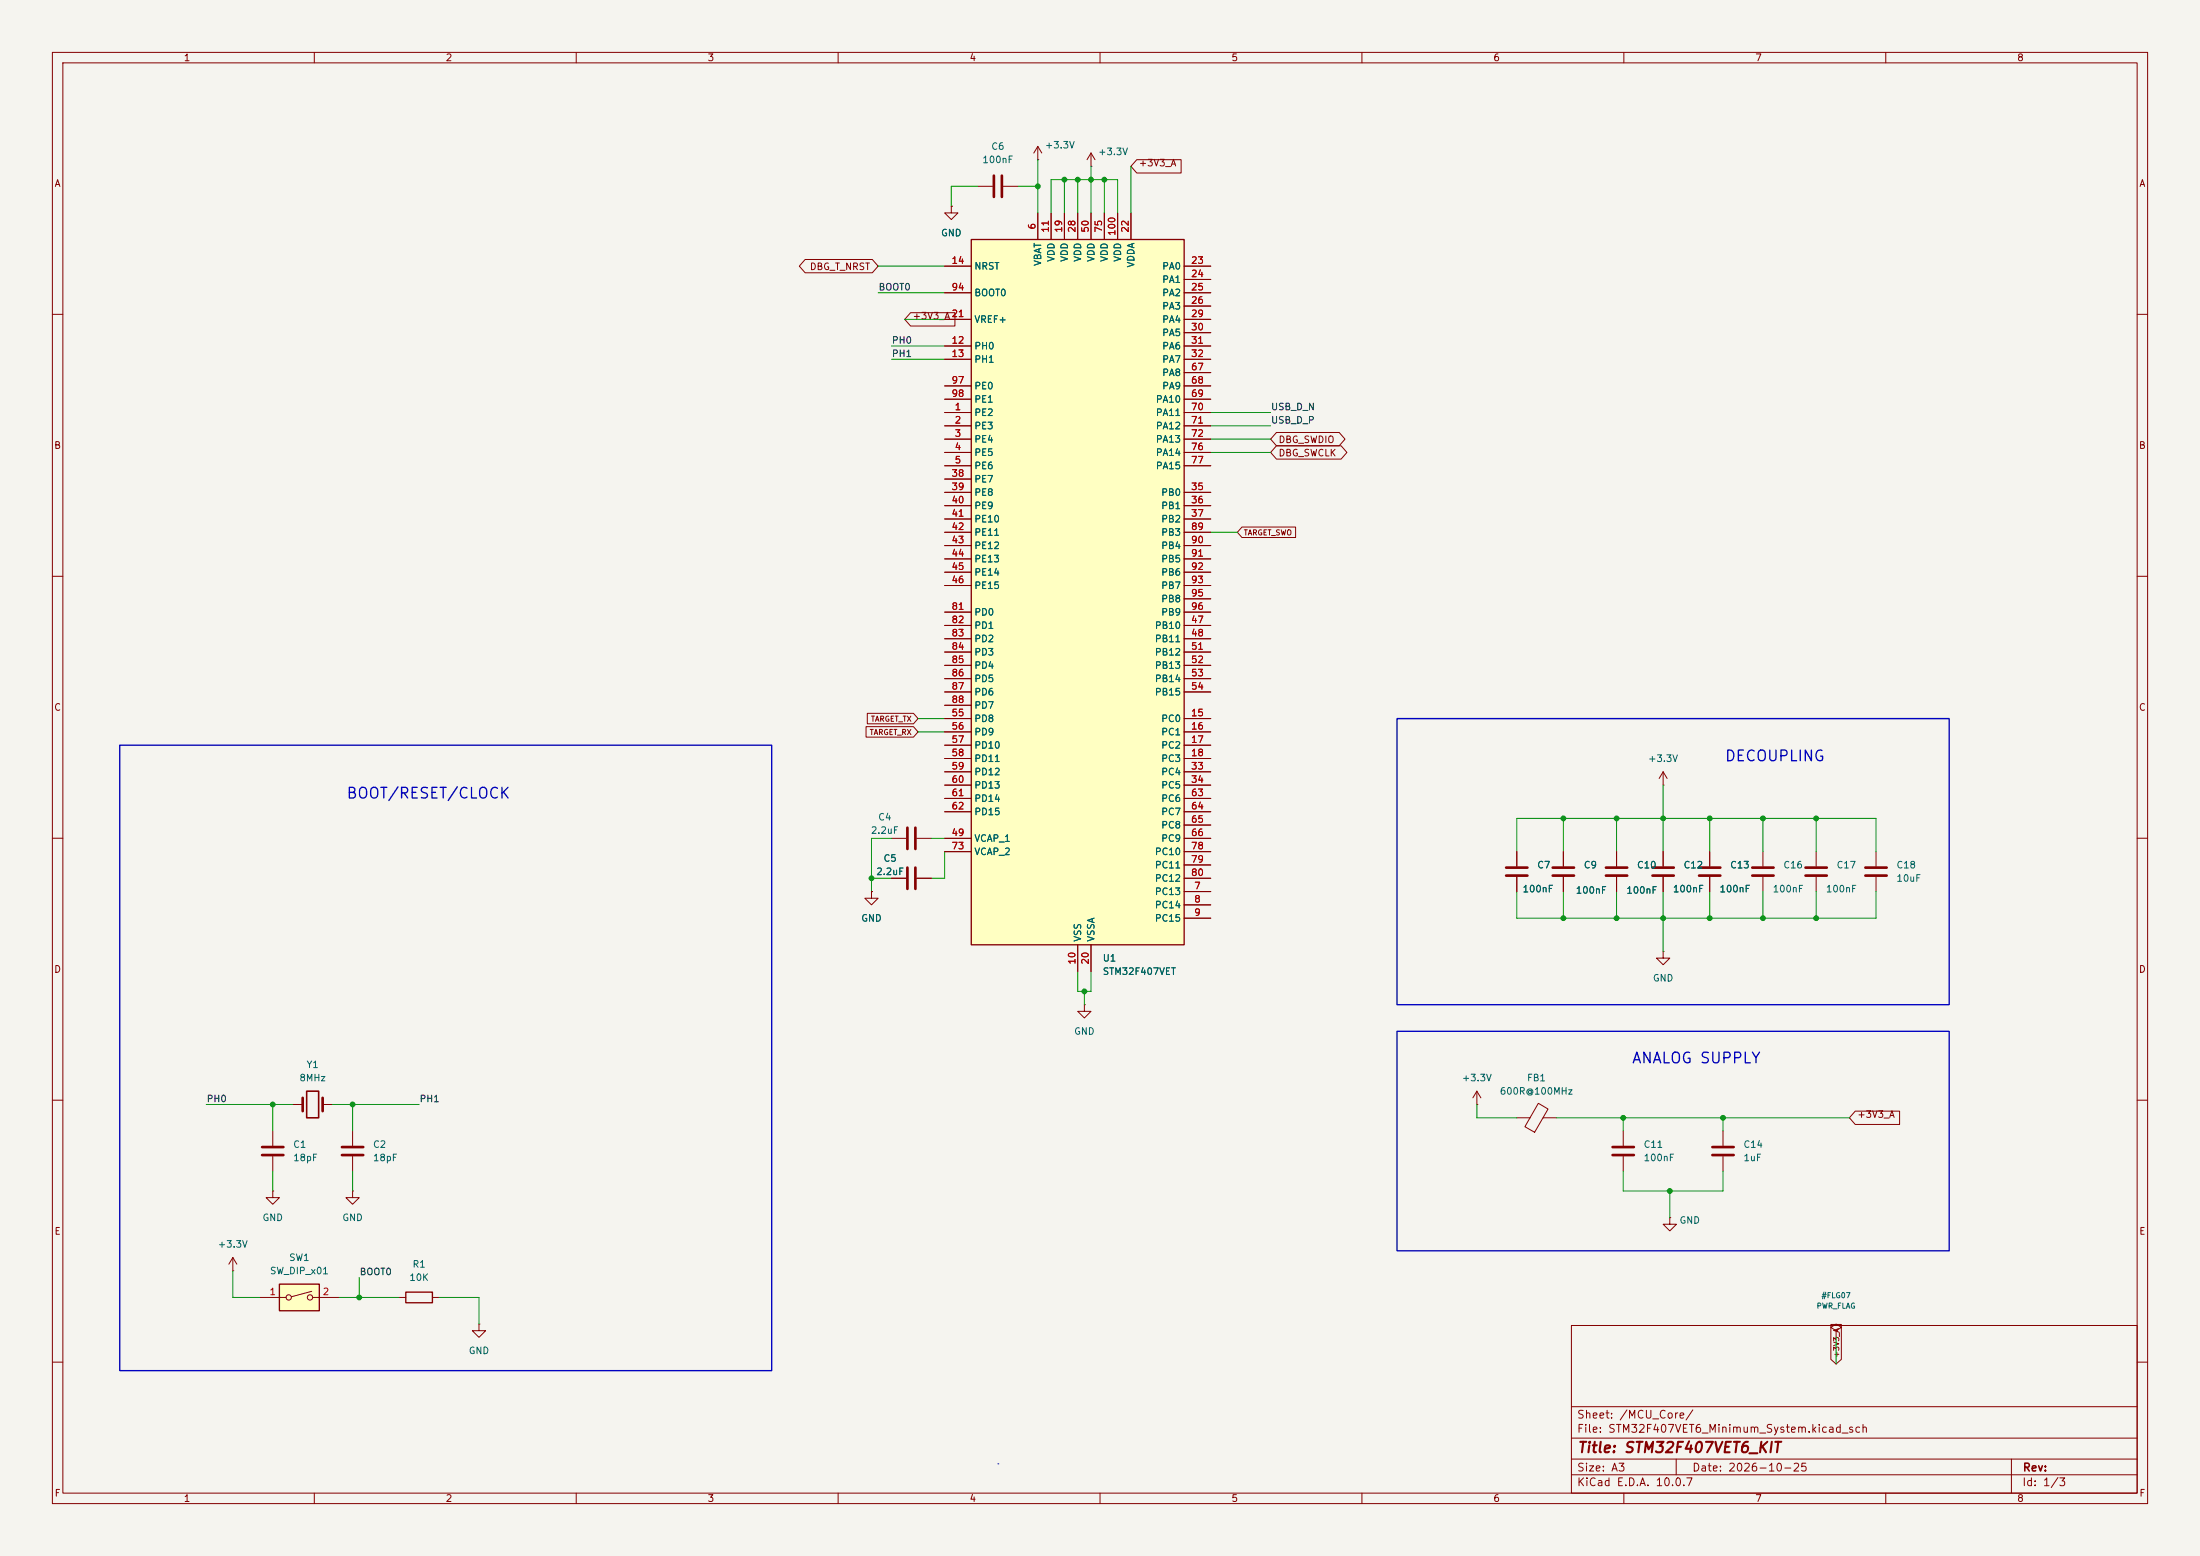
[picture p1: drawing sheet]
<svg xmlns="http://www.w3.org/2000/svg" width="420mm" height="297mm" viewBox="0 0 420 297" stroke-linecap="round" stroke-linejoin="round" font-family="sans-serif">
<path d="M0 0h420v297h-420z" fill="#f5f4ef" stroke="#f5f4ef" stroke-width=".19"/>
<g fill="none" stroke="#840000" stroke-width=".19">
<path d="M10 10h400v277h-400zM12 12h396v273h-396zM60 10v2M110 10v2M160 10v2M210 10v2M260 10v2M310 10v2M360 10v2M10 60h2M408 60h2M10 110h2"/>
<path d="M408 110h2M10 160h2M408 160h2M10 210h2M52.1 215.9v2.8M408 210h2M52.1 227.3v1.3h1.2l-1.2 1.3-1.3-1.3h1.3M52.1 227.3h.1M52.1 220.7v2.8M318.8 232.4v1.3h1.2l-1.2 1.2-1.3-1.2h1.3M318.8 232.4h.1M300 253h108v32h-108z"/>
<path d="M10 260h2M300 278.5h108M300 274.5h108M300 268.5h108M320 278.5v3M384 278.5v6.5M408 260h2M60 285v2M110 285v2M160 285v2M210 285v2M260 285v2"/>
<path d="M300 281.5h108M310 285v2M360 285v2"/>
</g>
<path d="M50 218.9h4.1M50 220.5h4.1" fill="none" stroke="#840000" stroke-width=".51"/>
<path d="M53.3 245.1h7.7v5.1h-7.7z" fill="#ffffc2"/>
<g fill="none" stroke="#840000" stroke-width=".19">
<path d="M181.6 39.4v1.2h1.3l-1.3 1.3-1.3-1.3h1.3M181.6 39.4h.1M186.7 35.6h2.8M191.5 35.6h2.8M198.1 30.5h.1M198.1 27.9l-.7 1.3M198.1 27.9l.8 1.3M198.1 27.9v2.6M208.3 31.8h.1M208.3 29.2l-.8 1.3M208.3 29.2l.7 1.3M208.3 29.2v2.6"/>
<path d="M170.2 160h2.8M175 160h2.8M289.6 213.4h2.5M293.7 210.6l1.8 1.1-2.5 4.4-1.9-1zM294.6 213.4h2.6M309.9 215.9v2.8M328.9 215.9v2.8M309.9 220.7v2.8M328.9 220.7v2.8M44.4 242.6h.1M44.4 240l-.7 1.3M44.4 240l.8 1.3"/>
<path d="M44.4 240v2.6M49.5 247.6h5.1M59.5 246.5l-3.9 1M59.7 247.6h5.1M350.5 254l1-.6-1-.7-1 .7 1 .6v1.3M350.5 255.3h.1"/>
<circle cx="55.1" cy="247.6" r=".51"/>
<circle cx="59.2" cy="247.6" r=".51"/>
</g>
<path d="M53.3 245.1h7.7v5.1h-7.7z" fill="none" stroke="#840000" stroke-width=".25"/>
<path d="M189.7 33.5v4.1M191.3 33.5v4.1M173.2 158v4.1M174.8 158v4.1M307.8 218.9h4.1M326.9 218.9h4.1M307.8 220.5h4.1M326.9 220.5h4.1" fill="none" stroke="#840000" stroke-width=".51"/>
<path d="M185.4 45.7h40.7v134.6h-40.7z" fill="#ffffc2"/>
<path d="M185.4 45.7h40.7v134.6h-40.7zM77.5 246.6h5v2.1h-5z" fill="none" stroke="#840000" stroke-width=".25"/>
<g fill="none" stroke="#840000" stroke-width=".19">
<path d="M181.6 39.4h.1M217 30.5h8.5v2.5h-8.5l-1.1-1.2zM153.7 49.5h12.8l1.1 1.3-1.1 1.3h-12.8l-1.1-1.3zM173.8 59.7h8.5v2.5h-8.5l-1.1-1.2zM180.3 50.8h5.1M180.3 55.9h5.1M198.1 40.6v5.1M200.7 40.6v5.1M203.2 40.6v5.1M205.7 40.6v5.1M208.3 40.6v5.1M210.8 40.6v5.1"/>
<path d="M213.4 40.6v5.1M215.9 40.6v5.1M226.1 50.8h5M226.1 53.3h5M226.1 55.9h5M226.1 58.4h5M180.3 78.7h5.1M180.3 66h5.1M180.3 68.6h5.1M180.3 61h5.1M180.3 73.7h5.1M180.3 76.2h5.1"/>
<path d="M226.1 78.7h5M226.1 66h5M226.1 68.6h5M226.1 61h5M226.1 63.5h5M226.1 71.1h5M226.1 73.7h5M226.1 76.2h5M180.3 81.3h5.1M180.3 83.8h5.1M180.3 86.4h5.1M180.3 88.9h5.1"/>
<path d="M180.3 94h5.1M180.3 96.5h5.1M180.3 99.1h5.1M180.3 91.4h5.1M226.1 81.3h5M226.1 83.8h5M226.1 86.4h5M226.1 88.9h5M226.1 94h5M226.1 96.5h5M226.1 99.1h5M243.7 82.5h12l1.1 1.3-1.1 1.3h-12l-1.1-1.3z"/>
<path d="M243.7 85.1h12.3l1.1 1.3-1.1 1.2h-12.3l-1.1-1.2zM180.3 101.6h5.1M180.3 104.1h5.1M180.3 106.7h5.1M180.3 109.2h5.1M180.3 111.8h5.1M180.3 119.4h5.1M180.3 116.8h5.1M226.1 101.6h5M226.1 104.1h5M226.1 106.7h5M226.1 109.2h5"/>
<path d="M226.1 111.8h5M226.1 119.4h5M226.1 116.8h5M226.1 114.3h5M237.1 100.6h10.2v2h-10.2l-.9-1zM165.3 138.7h9.1l.9 1-.9 1h-9.1zM165.6 136.2h8.8l.9 1-.9 1h-8.8zM180.3 137.2h5.1M180.3 139.7h5.1M180.3 121.9h5.1M180.3 124.5h5.1M180.3 127h5.1"/>
<path d="M180.3 129.5h5.1M180.3 132.1h5.1M180.3 134.6h5.1M226.1 137.2h5M226.1 139.7h5M226.1 121.9h5M226.1 124.5h5M226.1 127h5M226.1 129.5h5M226.1 132.1h5M180.3 142.2h5.1M180.3 144.8h5.1"/>
<path d="M180.3 147.3h5.1M180.3 149.9h5.1M180.3 152.4h5.1M180.3 154.9h5.1M226.1 142.2h5M226.1 144.8h5M226.1 147.3h5M226.1 149.9h5M226.1 152.4h5M226.1 154.9h5M226.1 157.5h5M317.5 149.9h.1"/>
<path d="M317.5 147.3v2.6M317.5 147.3l-.8 1.3M317.5 147.3l.8 1.3M166.4 170.2v1.3h1.2l-1.2 1.2-1.3-1.2h1.3M166.4 170.2h.1M170.2 167.6h2.8M175 167.6h2.8M180.3 160h5.1M180.3 162.6h5.1M226.1 170.2h5M226.1 172.7h5M226.1 175.3h5"/>
<path d="M226.1 160h5M226.1 162.6h5M226.1 165.1h5M226.1 167.6h5M289.6 162.6v2.8M289.6 167.4v2.8M298.4 162.6v2.8M298.4 167.4v2.8M308.6 162.6v2.8M308.6 167.4v2.8M317.5 162.6v2.8M317.5 167.4v2.8"/>
<path d="M326.4 162.6v2.8M326.4 167.4v2.8M336.5 162.6v2.8M336.5 167.4v2.8M346.7 162.6v2.8M346.7 167.4v2.8M358.1 162.6v2.8M358.1 167.4v2.8M205.7 180.3v5.1M207 191.8v1.2h1.3l-1.3 1.3-1.3-1.3h1.3M207 191.8h.1M208.3 180.3v5.1"/>
<path d="M317.5 181.6v1.3h1.3l-1.3 1.3-1.3-1.3h1.3M317.5 181.6h.1M55.9 210.8h1.9M61.6 210.8h1.9M67.3 215.9v2.8M281.9 210.8h.1M281.9 208.3l-.7 1.3M281.9 208.3l.8 1.3M281.9 208.3v2.5M354.2 212.1h8.4v2.5h-8.4l-1.1-1.2zM67.3 227.3v1.3h1.3l-1.3 1.3-1.3-1.3h1.3M67.3 227.3h.1"/>
<path d="M67.3 220.7v2.8M76.2 247.6h1.3M82.5 247.6h1.3M91.4 252.7v1.3h1.3l-1.3 1.3-1.2-1.3h1.2M91.4 252.7h.1M349.5 252.8h2v6.7l-1 .8-1-.8z"/>
</g>
<g fill="none" stroke="#840000" stroke-width=".51">
<path d="M173.2 165.6v4.1M174.8 165.6v4.1M287.5 165.6h4.1M287.5 167.1h4.1M296.4 165.6h4.1M296.4 167.1h4.1M306.6 165.6h4M306.6 167.1h4M315.5 165.6h4M315.5 167.1h4M324.4 165.6h4M324.4 167.1h4"/>
<path d="M334.5 165.6h4.1M334.5 167.1h4.1M344.7 165.6h4M344.7 167.1h4M356.1 165.6h4.1M356.1 167.1h4.1M57.8 209.6v2.5M61.6 209.6v2.5M65.3 218.9h4M65.3 220.5h4"/>
</g>
<path d="M58.5 208.3h2.3v5.1h-2.3z" fill="none" stroke="#840000" stroke-width=".3"/>
<g fill="none" stroke="#009600" stroke-width=".19">
<path d="M186.7 35.6h-5.1v3.8M194.3 35.6h3.8M198.1 30.5v10.1M203.2 34.3v6.3M205.7 34.3v6.3M208.3 31.8v8.8M210.8 34.3v6.3M215.9 31.8v8.8M167.6 55.9h12.7M167.6 50.8h12.7M200.7 40.6v-6.3h12.7v6.3M170.2 68.6h10.1"/>
<path d="M170.2 66h10.1M172.7 61h7.6M231.1 78.7h11.5M231.1 81.3h11.5M231.1 83.8h11.5M231.1 86.4h11.5M231.1 101.6h5.1M175.3 139.7h5M175.3 137.2h5M298.4 156.2v6.4M308.6 156.2v6.4M317.5 149.9v12.7"/>
<path d="M326.4 156.2v6.4M336.5 156.2v6.4M346.7 156.2v6.4M166.4 167.6h3.8M170.2 160h-3.8v10.2M177.8 160h2.5M180.3 162.6v5h-2.5M289.6 170.2v5.1h68.5v-5.1M289.6 162.6v-6.4h68.5v6.4M298.4 170.2v5.1M308.6 170.2v5.1M317.5 170.2v11.4"/>
<path d="M326.4 170.2v5.1M336.5 170.2v5.1M346.7 170.2v5.1M205.7 185.4v3.8h2.6v-3.8M207 189.2v2.6M39.4 210.8h16.5M52.1 210.8v5.1M63.5 210.8h16.5M67.3 210.8v5.1M281.9 210.8v2.6h7.7M297.2 213.4h55.9M309.9 213.4v2.5"/>
<path d="M328.9 213.4v2.5M52.1 223.5v3.8M67.3 223.5v3.8M309.9 223.5v3.8h19v-3.8M318.8 227.3v5.1M44.4 242.6v5h5.1M64.8 247.6h11.4M68.6 243.8v3.8M83.8 247.6h7.6v5.1M350.5 255.3v5"/>
</g>
<path d="M266.7 137.2h105.4v54.6h-105.4zM22.9 142.2h124.4v119.4h-124.4zM266.7 196.9h105.4v41.9h-105.4z" fill="none" stroke="#0000c2" stroke-width=".25"/>
<path d="M190.5 279.4h.1" fill="none" stroke="#0000c2" stroke-width=".19"/>
<g fill="#009600" stroke="#009600" stroke-width=".19">
<circle cx="317.5" cy="156.2" r=".46"/>
<circle cx="317.5" cy="175.3" r=".46"/>
<circle cx="326.4" cy="175.3" r=".46"/>
<circle cx="68.6" cy="247.6" r=".46"/>
<circle cx="166.4" cy="167.6" r=".46"/>
<circle cx="207" cy="189.2" r=".46"/>
<circle cx="308.6" cy="156.2" r=".46"/>
<circle cx="298.4" cy="175.3" r=".46"/>
<circle cx="298.4" cy="156.2" r=".46"/>
<circle cx="308.6" cy="175.3" r=".46"/>
<circle cx="309.9" cy="213.4" r=".46"/>
<circle cx="318.8" cy="227.3" r=".46"/>
<circle cx="328.9" cy="213.4" r=".46"/>
<circle cx="203.2" cy="34.3" r=".46"/>
<circle cx="210.8" cy="34.3" r=".46"/>
<circle cx="198.1" cy="35.6" r=".46"/>
<circle cx="205.7" cy="34.3" r=".46"/>
<circle cx="208.3" cy="34.3" r=".46"/>
<circle cx="52.1" cy="210.8" r=".46"/>
<circle cx="67.3" cy="210.8" r=".46"/>
<circle cx="336.5" cy="156.2" r=".46"/>
<circle cx="326.4" cy="156.2" r=".46"/>
<circle cx="346.7" cy="156.2" r=".46"/>
<circle cx="336.5" cy="175.3" r=".46"/>
<circle cx="346.7" cy="175.3" r=".46"/>
</g>
<g font-size="2" fill="#0000c2">
<text x="329.2" y="145.8">DECOUPLING</text>
<text x="66" y="152.9">BOOT/RESET/CLOCK</text>
<text x="311.4" y="203.5">ANALOG SUPPLY</text>
</g>
<text font-size="2" fill="#840000" x="301" y="277.8">Title: STM32F407VET6_KIT</text>
<g font-size="1.5" fill="#840000">
<text x="300.9" y="273.8">File: STM32F407VET6_Minimum_System.kicad_sch</text>
<text x="300.9" y="271.1">Sheet: /MCU_Core/</text>
<text x="300.9" y="281.2">Size: A3</text>
<text x="322.9" y="281.2">Date: 2026-10-25</text>
<text x="386" y="281.2">Rev:</text>
<text x="300.9" y="284">KiCad E.D.A. 10.0.7</text>
<text x="385.9" y="284">Id: 1/3</text>
</g>
<g font-size="1.3" fill="#840000">
<text x="35" y="12">1</text>
<text x="85" y="12">2</text>
<text x="135" y="12">3</text>
<text x="185" y="12">4</text>
<text x="235" y="12">5</text>
<text x="285" y="12">6</text>
<text x="335" y="12">7</text>
<text x="385" y="12">8</text>
<text x="10.3" y="36">A</text>
<text x="217.3" y="32.1">+3V3_A</text>
<text x="408.3" y="36">A</text>
<text x="154.5" y="51.9">DBG_T_NRST</text>
<text x="174.1" y="61.3">+3V3_A</text>
<text x="10.2" y="86">B</text>
<text x="244" y="84.9">DBG_SWDIO</text>
<text x="244" y="87.4">DBG_SWCLK</text>
<text x="408.2" y="86">B</text>
<text x="10.2" y="136">C</text>
<text x="408.2" y="136">C</text>
<text x="10.2" y="186">D</text>
<text x="408.2" y="186">D</text>
<text x="354.5" y="213.7">+3V3_A</text>
<text x="10.3" y="236">E</text>
<text x="408.3" y="236">E</text>
<text x="10.3" y="286">F</text>
<text x="35" y="287">1</text>
<text x="85" y="287">2</text>
<text x="135" y="287">3</text>
<text x="185" y="287">4</text>
<text x="235" y="287">5</text>
<text x="285" y="287">6</text>
<text x="335" y="287">7</text>
<text x="385" y="287">8</text>
<text x="408.3" y="286">F</text>
</g>
<g font-size="1.3" fill="#006464">
<text x="189.1" y="28.9">C6</text>
<text x="199.4" y="28.6">+3.3V</text>
<text x="209.5" y="29.9">+3.3V</text>
<text x="187.4" y="31.4">100nF</text>
<text x="179.5" y="45.4">GND</text>
<text x="185.9" y="51.8">NRST</text>
<text x="199.1" y="50.9" transform="rotate(-90 199.1 50.9)">VBAT</text>
<text x="201.6" y="50.1" transform="rotate(-90 201.6 50.1)">VDD</text>
<text x="204.2" y="50.1" transform="rotate(-90 204.2 50.1)">VDD</text>
<text x="206.7" y="50.1" transform="rotate(-90 206.7 50.1)">VDD</text>
<text x="209.2" y="50.1" transform="rotate(-90 209.2 50.1)">VDD</text>
<text x="211.8" y="50.1" transform="rotate(-90 211.8 50.1)">VDD</text>
<text x="214.3" y="50.1" transform="rotate(-90 214.3 50.1)">VDD</text>
<text x="216.9" y="51.2" transform="rotate(-90 216.9 51.2)">VDDA</text>
<text x="221.8" y="51.8">PA0</text>
<text x="185.9" y="56.8">BOOT0</text>
<text x="221.8" y="54.3">PA1</text>
<text x="221.8" y="56.8">PA2</text>
<text x="221.8" y="59.4">PA3</text>
<text x="185.9" y="61.9">VREF+</text>
<text x="221.8" y="61.9">PA4</text>
<text x="221.8" y="64.5">PA5</text>
<text x="185.9" y="67">PH0</text>
<text x="185.9" y="69.5">PH1</text>
<text x="221.8" y="67">PA6</text>
<text x="221.8" y="69.5">PA7</text>
<text x="185.9" y="74.6">PE0</text>
<text x="185.9" y="77.2">PE1</text>
<text x="220.5" y="77.2">PA10</text>
<text x="221.8" y="72.1">PA8</text>
<text x="221.8" y="74.6">PA9</text>
<text x="185.9" y="79.7">PE2</text>
<text x="185.9" y="82.2">PE3</text>
<text x="220.5" y="79.7">PA11</text>
<text x="220.5" y="82.2">PA12</text>
<text x="185.9" y="84.8">PE4</text>
<text x="185.9" y="87.3">PE5</text>
<text x="185.9" y="89.9">PE6</text>
<text x="220.5" y="84.8">PA13</text>
<text x="220.5" y="87.3">PA14</text>
<text x="220.5" y="89.9">PA15</text>
<text x="185.9" y="92.4">PE7</text>
<text x="185.9" y="94.9">PE8</text>
<text x="221.6" y="94.9">PB0</text>
<text x="185.9" y="97.5">PE9</text>
<text x="185.9" y="100">PE10</text>
<text x="221.6" y="97.5">PB1</text>
<text x="221.6" y="100">PB2</text>
<text x="185.9" y="102.6">PE11</text>
<text x="185.9" y="105.1">PE12</text>
<text x="185.9" y="107.6">PE13</text>
<text x="221.6" y="102.6">PB3</text>
<text x="221.6" y="105.1">PB4</text>
<text x="221.6" y="107.6">PB5</text>
<text x="185.9" y="110.2">PE14</text>
<text x="185.9" y="112.7">PE15</text>
<text x="221.6" y="110.2">PB6</text>
<text x="221.6" y="112.7">PB7</text>
<text x="185.9" y="117.8">PD0</text>
<text x="221.6" y="115.3">PB8</text>
<text x="221.6" y="117.8">PB9</text>
<text x="185.9" y="120.3">PD1</text>
<text x="185.9" y="122.9">PD2</text>
<text x="185.9" y="125.4">PD3</text>
<text x="220.4" y="120.3">PB10</text>
<text x="220.4" y="122.9">PB11</text>
<text x="220.4" y="125.4">PB12</text>
<text x="185.9" y="128">PD4</text>
<text x="185.9" y="130.5">PD5</text>
<text x="220.4" y="128">PB13</text>
<text x="220.4" y="130.5">PB14</text>
<text x="185.9" y="133">PD6</text>
<text x="185.9" y="135.6">PD7</text>
<text x="220.4" y="133">PB15</text>
<text x="185.9" y="138.1">PD8</text>
<text x="185.9" y="140.7">PD9</text>
<text x="185.9" y="143.2">PD10</text>
<text x="221.6" y="138.1">PC0</text>
<text x="221.6" y="140.7">PC1</text>
<text x="221.6" y="143.2">PC2</text>
<text x="185.9" y="145.7">PD11</text>
<text x="185.9" y="148.3">PD12</text>
<text x="221.6" y="145.7">PC3</text>
<text x="221.6" y="148.3">PC4</text>
<text x="314.5" y="145.7">+3.3V</text>
<text x="185.9" y="150.8">PD13</text>
<text x="185.9" y="153.4">PD14</text>
<text x="185.9" y="155.9">PD15</text>
<text x="221.6" y="150.8">PC5</text>
<text x="221.6" y="153.4">PC6</text>
<text x="221.6" y="155.9">PC7</text>
<text x="166.2" y="159.5">2.2uF</text>
<text x="167.5" y="156.9">C4</text>
<text x="185.9" y="161">VCAP_1</text>
<text x="221.6" y="158.4">PC8</text>
<text x="221.6" y="161">PC9</text>
<text x="167.2" y="167.3">2.2uF</text>
<text x="168.6" y="164.8">C5</text>
<text x="185.9" y="163.5">VCAP_2</text>
<text x="220.4" y="163.5">PC10</text>
<text x="220.4" y="166.1">PC11</text>
<text x="293.4" y="166.1">C7</text>
<text x="302.2" y="166.1">C9</text>
<text x="312.4" y="166.1">C10</text>
<text x="321.3" y="166.1">C12</text>
<text x="330.2" y="166.1">C13</text>
<text x="340.3" y="166.1">C16</text>
<text x="350.5" y="166.1">C17</text>
<text x="361.9" y="166.1">C18</text>
<text x="220.4" y="171.1">PC13</text>
<text x="220.4" y="173.7">PC14</text>
<text x="220.4" y="168.6">PC12</text>
<text x="290.6" y="170.6">100nF</text>
<text x="300.7" y="170.9">100nF</text>
<text x="310.4" y="170.9">100nF</text>
<text x="319.3" y="170.6">100nF</text>
<text x="328.2" y="170.6">100nF</text>
<text x="338.3" y="170.6">100nF</text>
<text x="348.5" y="170.6">100nF</text>
<text x="361.9" y="168.6">10uF</text>
<text x="164.3" y="176.2">GND</text>
<text x="206.7" y="179.9" transform="rotate(-90 206.7 179.9)">VSS</text>
<text x="209.2" y="179.9" transform="rotate(-90 209.2 179.9)">VSSA</text>
<text x="220.4" y="176.2">PC15</text>
<text x="210.4" y="183.8">U1</text>
<text x="210.4" y="186.4">STM32F407VET</text>
<text x="315.4" y="187.7">GND</text>
<text x="204.9" y="197.8">GND</text>
<text x="57.1" y="206.7">8MHz</text>
<text x="58.4" y="204.2">Y1</text>
<text x="279" y="206.7">+3.3V</text>
<text x="286.2" y="209.2">600R@100MHz</text>
<text x="291.4" y="206.7">FB1</text>
<text x="55.9" y="219.4">C1</text>
<text x="55.9" y="221.9">18pF</text>
<text x="71.1" y="219.4">C2</text>
<text x="71.1" y="221.9">18pF</text>
<text x="313.7" y="219.4">C11</text>
<text x="313.7" y="221.9">100nF</text>
<text x="332.7" y="219.4">C14</text>
<text x="332.7" y="221.9">1uF</text>
<text x="50" y="233.4">GND</text>
<text x="65.2" y="233.4">GND</text>
<text x="320.5" y="233.9">GND</text>
<text x="41.5" y="238.5">+3.3V</text>
<text x="51.4" y="243.5">SW_DIP_x01</text>
<text x="55.1" y="241">SW1</text>
<text x="78" y="244.8">10K</text>
<text x="78.6" y="242.3">R1</text>
<text x="89.4" y="258.8">GND</text>
</g>
<g font-size="1.3" fill="#a90000">
<text x="198" y="43.9" transform="rotate(-90 198 43.9)">6</text>
<text x="200.5" y="44.5" transform="rotate(-90 200.5 44.5)">11</text>
<text x="203.1" y="44.5" transform="rotate(-90 203.1 44.5)">19</text>
<text x="205.6" y="44.5" transform="rotate(-90 205.6 44.5)">28</text>
<text x="208.1" y="44.5" transform="rotate(-90 208.1 44.5)">50</text>
<text x="210.7" y="44.5" transform="rotate(-90 210.7 44.5)">75</text>
<text x="213.2" y="45.1" transform="rotate(-90 213.2 45.1)">100</text>
<text x="215.8" y="44.5" transform="rotate(-90 215.8 44.5)">22</text>
<text x="181.5" y="50.7">14</text>
<text x="227.3" y="50.7">23</text>
<text x="227.3" y="53.2">24</text>
<text x="181.5" y="55.7">94</text>
<text x="227.3" y="55.7">25</text>
<text x="227.3" y="58.3">26</text>
<text x="181.5" y="65.9">12</text>
<text x="181.5" y="60.8">21</text>
<text x="227.3" y="60.8">29</text>
<text x="227.3" y="63.4">30</text>
<text x="227.3" y="65.9">31</text>
<text x="181.5" y="68.4">13</text>
<text x="227.3" y="68.4">32</text>
<text x="227.3" y="71">67</text>
<text x="181.5" y="73.5">97</text>
<text x="181.5" y="76.1">98</text>
<text x="227.3" y="73.5">68</text>
<text x="227.3" y="76.1">69</text>
<text x="182.1" y="78.6">1</text>
<text x="182.1" y="81.1">2</text>
<text x="182.1" y="83.7">3</text>
<text x="227.3" y="78.6">70</text>
<text x="227.3" y="81.1">71</text>
<text x="227.3" y="83.7">72</text>
<text x="182.1" y="86.2">4</text>
<text x="182.1" y="88.8">5</text>
<text x="227.3" y="86.2">76</text>
<text x="227.3" y="88.8">77</text>
<text x="181.5" y="91.3">38</text>
<text x="181.5" y="93.8">39</text>
<text x="227.3" y="93.8">35</text>
<text x="181.5" y="96.4">40</text>
<text x="181.5" y="98.9">41</text>
<text x="181.5" y="101.5">42</text>
<text x="227.3" y="96.4">36</text>
<text x="227.3" y="98.9">37</text>
<text x="227.3" y="101.5">89</text>
<text x="181.5" y="104">43</text>
<text x="181.5" y="106.5">44</text>
<text x="227.3" y="104">90</text>
<text x="227.3" y="106.5">91</text>
<text x="181.5" y="109.1">45</text>
<text x="181.5" y="111.6">46</text>
<text x="227.3" y="109.1">92</text>
<text x="227.3" y="111.6">93</text>
<text x="181.5" y="116.7">81</text>
<text x="181.5" y="119.2">82</text>
<text x="227.3" y="119.2">47</text>
<text x="227.3" y="114.2">95</text>
<text x="227.3" y="116.7">96</text>
<text x="181.5" y="121.8">83</text>
<text x="181.5" y="124.3">84</text>
<text x="227.3" y="121.8">48</text>
<text x="227.3" y="124.3">51</text>
<text x="181.5" y="126.9">85</text>
<text x="181.5" y="129.4">86</text>
<text x="181.5" y="131.9">87</text>
<text x="227.3" y="126.9">52</text>
<text x="227.3" y="129.4">53</text>
<text x="227.3" y="131.9">54</text>
<text x="181.5" y="137">55</text>
<text x="181.5" y="134.5">88</text>
<text x="227.3" y="137">15</text>
<text x="181.5" y="139.6">56</text>
<text x="181.5" y="142.1">57</text>
<text x="227.3" y="139.6">16</text>
<text x="227.3" y="142.1">17</text>
<text x="181.5" y="144.6">58</text>
<text x="181.5" y="147.2">59</text>
<text x="181.5" y="149.7">60</text>
<text x="227.3" y="144.6">18</text>
<text x="227.3" y="147.2">33</text>
<text x="227.3" y="149.7">34</text>
<text x="181.5" y="152.3">61</text>
<text x="181.5" y="154.8">62</text>
<text x="227.3" y="152.3">63</text>
<text x="227.3" y="154.8">64</text>
<text x="181.5" y="159.9">49</text>
<text x="227.3" y="157.3">65</text>
<text x="227.3" y="159.9">66</text>
<text x="181.5" y="162.4">73</text>
<text x="227.3" y="162.4">78</text>
<text x="227.3" y="165">79</text>
<text x="227.3" y="167.5">80</text>
<text x="227.9" y="170">7</text>
<text x="227.9" y="172.6">8</text>
<text x="227.9" y="175.1">9</text>
<text x="205.6" y="184.2" transform="rotate(-90 205.6 184.2)">10</text>
<text x="208.1" y="184.2" transform="rotate(-90 208.1 184.2)">20</text>
<text x="51.3" y="247.5">1</text>
<text x="61.5" y="247.5">2</text>
</g>
<g font-size="1.3" fill="#0f0f0f">
<text x="167.6" y="55.8">BOOT0</text>
<text x="170.2" y="65.9">PH0</text>
<text x="170.2" y="68.5">PH1</text>
<text x="242.5" y="78.6">USB_D_N</text>
<text x="242.5" y="81.2">USB_D_P</text>
<text x="39.3" y="210.7">PH0</text>
<text x="80" y="210.7">PH1</text>
<text x="68.6" y="243.7">BOOT0</text>
</g>
<g font-size="1" fill="#840000">
<text x="237.3" y="102.4">TARGET_SWO</text>
<text x="166.2" y="138">TARGET_TX</text>
<text x="165.9" y="140.5">TARGET_RX</text>
<text x="351.3" y="259.2" transform="rotate(-90 351.3 259.2)">+3V3_A</text>
</g>
<g font-size="1" fill="#006464">
<text x="346.7" y="250">PWR_FLAG</text>
<text x="347.6" y="248">#FLG07</text>
</g>
</svg>
